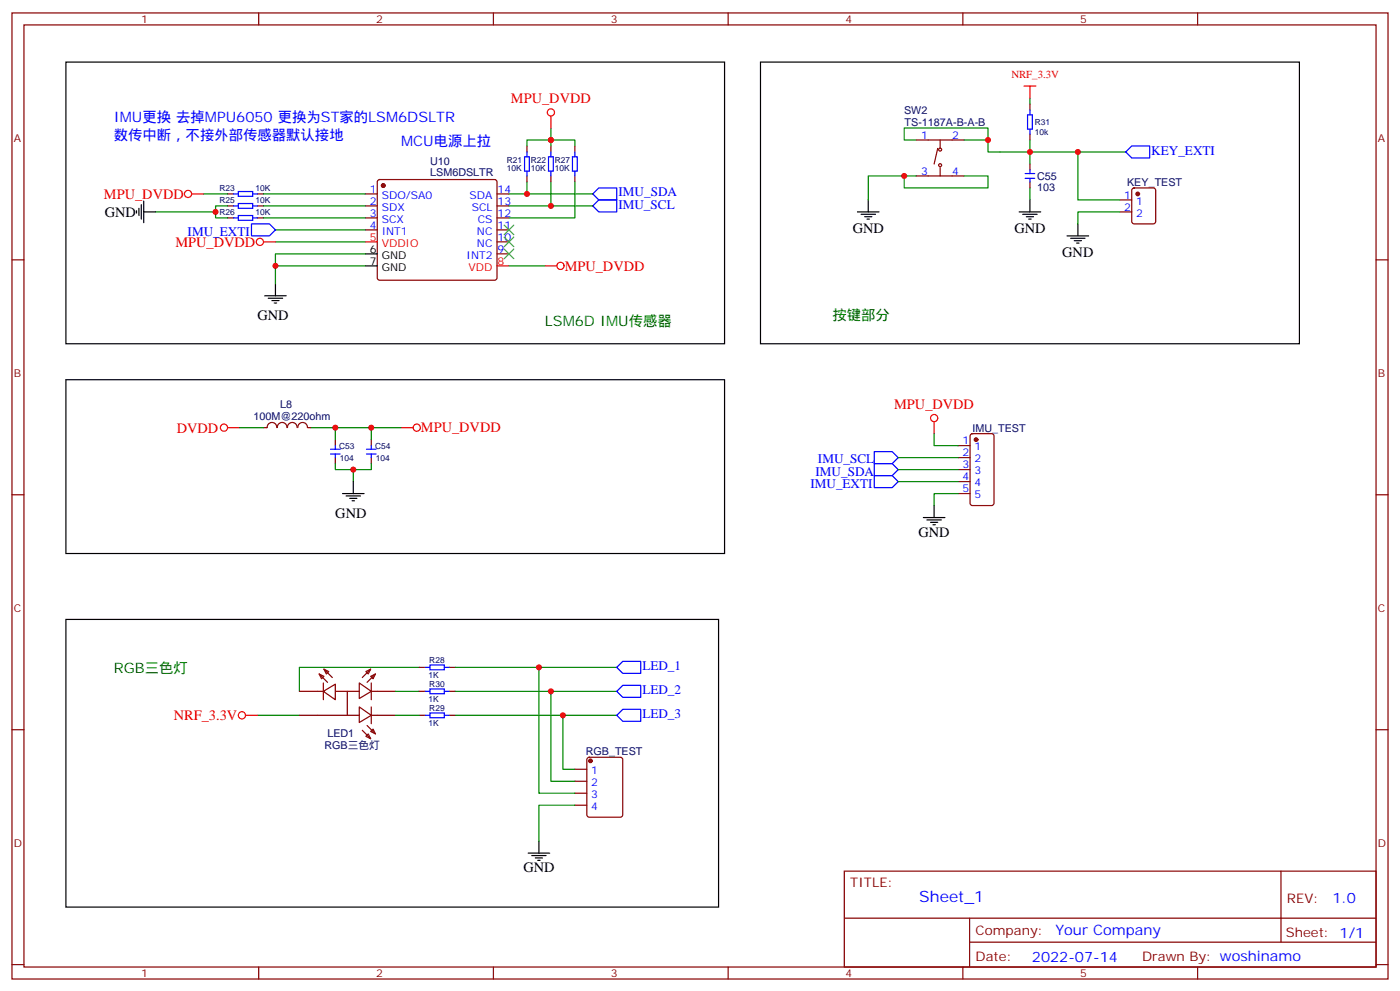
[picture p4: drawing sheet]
<svg xmlns="http://www.w3.org/2000/svg" width="412mm" height="292mm" viewBox="0 0 412 292" stroke-linecap="round" stroke-linejoin="round" font-family="sans-serif">
<g fill="none" stroke="#870000" stroke-width=".35">
<path d="M3.5 3.8h405.4v284.3h-405.4zM7.1 7.3h398.2v277.3h-398.2zM76.2 3.8v3.5M145.3 3.8v3.5M214.5 3.8v3.5M283.6 3.8v3.5M352.8 3.8v3.5M303.4 30.6v1.8M303.4 39.4v1.8M67 57.1h1.8M75.8 57.1h1.8M107.6 57.1h3.5"/>
<path d="M111.4 53.1l.4-.3h33.9l.5 .3 .2 .5v28.2l-.2 .5-.5 .2h-33.9l-.5-.3-.2-.4v-28.2zM146.4 57.1h3.5M155.2 43v1.7M155.2 51.8v1.8M162.3 43v1.7M162.3 51.8v1.8M169.3 43v1.7M169.3 51.8v1.8M269.9 51.8h14.1M269.9 41.2h14.1M276.2 43.7l-1 4.6M276.9 41.2v2.5"/>
<path d="M276.9 49.3v2.5M303.4 48.3v1.7M303.4 53.6v1.7M329.8 58.8h3.6M333.6 55.5l.5-.2h5.6l.7 .4v9.5l-.4 .6-5.9 .1-.7-.5v-9.4zM3.5 76.5h3.6M67 60.6h1.8M67 64.1h1.8M75.8 60.6h1.8M75.8 64.1h1.8M107.6 60.6h3.5M107.6 64.1h3.5"/>
<path d="M107.6 67.7h3.5M146.4 60.6h3.5M146.4 64.1h3.5M146.4 67.7h3.5M146.4 74.7h3.5M146.4 71.2h3.5M329.8 62.4h3.6M405.3 76.5h3.6M77.6 125.9h1.1M78.7 125.8a1.41 1.41 0 0 1 1.4-1.5 1.41 1.41 0 0 1 1.4 1.5M81.7 125.8a1.41 1.41 0 0 1 1.4-1.5 1.41 1.41 0 0 1 1.4 1.5M84.7 125.8a1.41 1.41 0 0 1 1.4-1.5 1.41 1.41 0 0 1 1.4 1.5"/>
<path d="M87.7 125.8a1.41 1.41 0 0 1 1.4-1.5 1.41 1.41 0 0 1 1.4 1.5M90.7 125.9h1M98.8 129.4v1.8M98.8 134.7v1.8M109.4 129.4v1.8M109.4 134.7v1.8M282.2 131.2h3.6M282.2 134.7h3.6M282.2 138.2h3.6M286 127.8l.5-.2h5.6l.7 .5v20l-.5 .6-5.8 .1-.7-.5v-20zM3.5 145.6h3.6M282.2 141.7h3.6"/>
<path d="M282.2 145.3h3.6M405.3 145.6h3.6M94 198.4l1.4 .7-.7 .7zM94 198.4l2.5 2.4M95.4 197l1.4 .7-.7 .7zM95.4 197l2.5 2.4M107.8 197.7l1.4-.7-.7 1.4zM109.2 199.1l1.4-.7-.7 1.4zM109.2 197l-2.5 2.4M110.6 198.4l-2.5 2.4M123.5 196.4h1.7M132.3 196.4h1.8"/>
<path d="M3.5 214.8h3.6M88.2 210.5h17.6M88.2 203.5h7M95.2 203.5l3.6-2.1v4.6zM95.2 201v5M98.8 203.5h7M102.3 203.5v7M105.8 208.1l3.6 2.4-3.6 2.2zM105.8 201l3.6 2.5-3.6 2.1zM106.7 214.9l2.5 2.5M107.8 216.7l.7-.7 .7 1.4zM108.1 213.5l2.5 2.5"/>
<path d="M109.2 215.3l.7-.7 .7 1.4zM109.4 201v5M109.4 208.1v4.9M109.4 210.5h7M109.4 203.5h7M123.5 210.5h1.7M123.5 203.5h1.7M132.3 210.5h1.8M132.3 203.5h1.8M405.3 214.8h3.6M169.3 226.4h3.6M169.3 229.9h3.6"/>
<path d="M169.3 233.5h3.6M169.3 237h3.6M173.1 223.1l.5-.2h9.1l.7 .4v16.5l-.4 .7h-9.4l-.7-.4v-16.5zM248.7 256.4h156.6v28.2h-156.6zM377.3 256.4v20.9M248.7 270.2h156.5M285.6 277.3h119.6M285.6 270.2v14.2M3.5 283.9h3.6M76.2 284.6v3.5M145.3 284.6v3.5M214.5 284.6v3.5"/>
<path d="M283.6 284.6v3.5M352.8 284.6v3.5M405.3 283.9h3.6"/>
<circle cx="276.9" cy="48.6" r=".44"/>
<circle cx="276.9" cy="44" r=".44"/>
</g>
<g fill="none" stroke="#00f" stroke-width=".35">
<path d="M302.7 33.8h1.4v4.2h-1.4zM303.4 32.4v1.4M303.4 38v1.4M68.8 57.1h1.4M70.2 56.4h4.2v1.4h-4.2zM70.2 59.9h4.2v1.4h-4.2zM74.4 57.1h1.4M154.5 46.1h1.4v4.3h-1.4zM155.2 44.7v1.4M155.2 50.4v1.4M161.6 46.1h1.4v4.3h-1.4zM162.3 44.7v1.4"/>
<path d="M162.3 50.4v1.4M168.6 46.1h1.4v4.3h-1.4zM169.3 44.7v1.4M169.3 50.4v1.4M174.6 57.1l1.8-1.8h5.3v3.5h-5.3zM302 52.5h2.8M302 51.1h2.8M303.4 50v1.1M303.4 52.5v1.1M333.4 43h5.3v3.5h-5.3l-1.8-1.8zM68.8 60.6h1.4M68.8 64.1h1.4"/>
<path d="M70.2 63.4h4.2v1.4h-4.2zM74.1 65.9h5.3l1.7 1.8-1.7 1.7h-5.3zM74.4 60.6h1.4M74.4 64.1h1.4M174.6 60.6l1.8-1.8h5.3v3.6h-5.3zM97.4 132.2h2.8M97.4 133.6h2.8M98.8 131.2v1M98.8 133.6v1.1M107.9 132.2h2.9M107.9 133.6h2.9M109.4 131.2v1"/>
<path d="M109.4 133.6v1.1M257.5 132.9h5.3l1.8 1.8-1.8 1.8h-5.3zM257.5 136.5h5.3l1.8 1.7-1.8 1.8h-5.3zM257.5 140h5.3l1.8 1.7-1.8 1.8h-5.3zM125.2 196.4h1.4M126.6 195.7h4.3v1.4h-4.3zM130.9 196.4h1.4M181.7 196.4l1.7-1.7h5.3v3.5h-5.3zM125.2 210.5h1.4M125.2 203.5h1.4M126.6 209.8h4.3v1.4h-4.3zM126.6 202.8h4.3v1.4h-4.3z"/>
<path d="M130.9 210.5h1.4M130.9 203.5h1.4M181.7 203.5l1.7-1.8h5.3v3.5h-5.3zM181.7 210.5l1.7-1.7h5.3v3.5h-5.3z"/>
</g>
<g fill="none" stroke="#008700" stroke-width=".35">
<path d="M162.3 37.7v3.5h7v1.8M303.4 28.9v1.7M60 57.1h7M77.6 57.1h30M149.9 57.1h24.7M155.2 43v-1.8h7.1v1.8M155.2 53.6v3.5M162.3 53.6v7M169.3 53.6v10.5h-19.4M266.3 51.8h-10.5v7M269.9 41.2h-3.6v-3.5h24.7v3.5M269.9 51.8h-3.6v3.5h24.7v-3.5h-7"/>
<path d="M284 41.2h7v3.5h12.4v-3.5M303.4 55.3v3.5M317.5 44.7v14.1h12.3M331.6 44.7h-28.2v3.6M45.9 62.4h17.6M67 60.6h-3.5v3.5h3.5M77.6 60.6h30M77.6 64.1h30M81.1 78.2h26.5M81.1 67.7h26.5M81.1 71.2h26.5M107.6 74.7h-26.5v8.8"/>
<path d="M149.9 60.6h24.7M149.9 78.2h10.6M329.8 62.4h-12.3v3.5M70.6 125.9h7M91.7 125.9h7.1v3.5M98.8 136.5v1.7h10.6v-1.7M98.8 125.9h10.6v3.5M104.1 138.2v3.5M109.4 125.9h8.8M264.6 134.7h17.6M264.6 138.2h17.6M275.2 127.6v3.6h7"/>
<path d="M264.6 141.7h17.6M282.2 145.3h-7v3.5M123.5 196.4h-35.3v7.1M134.1 196.4h47.6M158.7 196.4v37.1h10.6M75.8 210.5h12.4M116.4 210.5h7.1M116.4 203.5h7.1M134.1 210.5h47.6M134.1 203.5h47.6M162.3 203.5v26.4h7M165.8 210.5v15.9h3.5"/>
<path d="M169.3 237h-10.6v10.6"/>
</g>
<g fill="none" stroke="#000" stroke-width=".35">
<path d="M19.4 18.3h194v82.9h-194zM224 18.3h158.8v82.9h-158.8zM42.3 59.2v6.3M255.8 58.8v3.6M303.4 58.8v3.6M40.2 62v.7M40.9 61.3v2.1M41.6 60.3v4.2M42.3 62.4h3.6M107.6 74.7h3.5M107.6 78.2h3.5M252.6 62.4h6.3"/>
<path d="M253.6 63.1h4.3M254.7 63.8h2.1M255.4 64.5h.7M300.2 62.4h6.4M301.3 63.1h4.2M302.3 63.8h2.1M303 64.5h.7M314.3 69.4h6.4M315.4 70.1h4.2M316.4 70.8h2.2M317.1 71.5h.8M317.5 65.9v3.5"/>
<path d="M78 87.1h6.3M79 87.8h4.3M80.1 88.5h2.1M80.8 89.2h.7M81.1 83.5v3.6M19.4 111.8h194v51.1h-194zM100.9 145.3h6.3M102 146h4.2M103 146.7h2.1M103.7 147.4h.7M104.1 141.7v3.6M272 152.3h6.3"/>
<path d="M273 153h4.3M274.1 153.7h2.1M274.8 154.4h.7M275.2 148.8v3.5M19.4 182.3h192.3v84.7h-192.3zM155.6 251.1h6.3M156.6 251.8h4.3M157.7 252.5h2.1M158.4 253.2h.7M158.7 247.6v3.5"/>
</g>
<g fill="#870000" stroke="#870000" stroke-width=".35">
<circle cx="112.9" cy="54.6" r=".53"/>
<circle cx="287.5" cy="129.4" r=".53"/>
<circle cx="335.1" cy="57.1" r=".53"/>
<circle cx="173.9" cy="223.9" r=".53"/>
</g>
<g fill="none" stroke="#f00" stroke-width=".35">
<path d="M162.3 34.1v3.6M301.6 25.3h3.6M303.4 25.3v3.6M56.4 57.1h3.6M77.6 71.2h3.5M107.6 71.2h3.5M146.4 78.2h3.5M160.5 78.2h3.5M67 125.9h3.6M118.2 125.9h3.5M275.2 124.1v3.5M72.3 210.5h3.5"/>
<circle cx="162.3" cy="33.1" r="1.06"/>
<circle cx="55.4" cy="57.1" r="1.06"/>
<circle cx="76.6" cy="71.2" r="1.06"/>
<circle cx="165.1" cy="78.2" r="1.06"/>
<circle cx="66" cy="125.9" r="1.06"/>
<circle cx="122.8" cy="125.9" r="1.06"/>
<circle cx="275.2" cy="123" r="1.06"/>
<circle cx="71.3" cy="210.5" r="1.06"/>
</g>
<path d="M148.5 66.3l2.8 2.8M148.5 69.8l2.8 2.8M148.5 73.3l2.8 2.8M151.3 66.3l-2.8 2.8M151.3 69.8l-2.8 2.8M151.3 73.3l-2.8 2.8" fill="none" stroke="#3c3" stroke-width=".35"/>
<g fill="#c00">
<circle cx="104.1" cy="138.2" r=".88"/>
<circle cx="81.1" cy="78.2" r=".88"/>
<circle cx="162.3" cy="41.2" r=".88"/>
<circle cx="63.5" cy="62.4" r=".88"/>
<circle cx="98.8" cy="125.9" r=".88"/>
<circle cx="109.4" cy="125.9" r=".88"/>
<circle cx="162.3" cy="60.6" r=".88"/>
<circle cx="155.2" cy="57.1" r=".88"/>
<circle cx="303.4" cy="44.7" r=".88"/>
<circle cx="317.5" cy="44.7" r=".88"/>
<circle cx="165.8" cy="210.5" r=".88"/>
<circle cx="162.3" cy="203.5" r=".88"/>
<circle cx="158.8" cy="196.4" r=".88"/>
<circle cx="291" cy="41.2" r=".88"/>
<circle cx="266.3" cy="51.8" r=".88"/>
</g>
<text font-size="4.6" fill="#00f" x="270.8" y="265.4">Sheet_1</text>
<g font-size="4.2" fill="#00f">
<text x="33.5" y="35.9">IMU更换 去掉MPU6050 更换为ST家的LSM6DSLTR</text>
<text x="33.5" y="41.2">数传中断，不接外部传感器默认接地</text>
<text x="118.2" y="43">MCU电源上拉</text>
<text x="392.5" y="265.7">1.0</text>
<text x="310.9" y="275.2">Your Company</text>
<text x="304" y="283">2022-07-14</text>
</g>
<g font-size="4.2" fill="#f00">
<text x="150.5" y="30.3">MPU_DVDD</text>
<text x="30.6" y="58.5">MPU_DVDD</text>
<text x="51.7" y="72.6">MPU_DVDD</text>
<text x="166.3" y="79.7">MPU_DVDD</text>
<text x="263.4" y="120.3">MPU_DVDD</text>
<text x="52.1" y="127.3">DVDD</text>
<text x="124" y="127.3">MPU_DVDD</text>
<text x="51.2" y="211.9">NRF_3.3V</text>
</g>
<g font-size="4.2">
<text x="30.9" y="63.8">GND</text>
<text x="251.2" y="68.5">GND</text>
<text x="298.8" y="68.5">GND</text>
<text x="312.9" y="75.5">GND</text>
<text x="75.8" y="94.1">GND</text>
<text x="98.8" y="152.3">GND</text>
<text x="270.6" y="158">GND</text>
<text x="154.2" y="256.8">GND</text>
</g>
<g font-size="4.2" fill="#060">
<text x="160.5" y="95.9">LSM6D IMU传感器</text>
<text x="245.2" y="94.1">按键部分</text>
<text x="33.5" y="198.2">RGB三色灯</text>
</g>
<g font-size="3.9" fill="#00f">
<text x="339.1" y="45.6">KEY_EXTI</text>
<text x="182.2" y="57.8">IMU_SDA</text>
<text x="182.2" y="61.5">IMU_SCL</text>
<text x="55.3" y="69.4">IMU_EXTI</text>
<text x="241" y="136.4">IMU_SCL</text>
<text x="238.7" y="143.5">IMU_EXTI</text>
<text x="240.2" y="140">IMU_SDA</text>
<text x="189.2" y="197.2">LED_1</text>
<text x="189.2" y="204.2">LED_2</text>
<text x="189.2" y="211.3">LED_3</text>
</g>
<g font-size="3.9" fill="#800">
<text x="250.5" y="261">TITLE:</text>
<text x="379.1" y="265.7">REV:</text>
<text x="287.4" y="275.2">Company:</text>
<text x="378.7" y="275.8">Sheet: 1/1</text>
<text x="287.4" y="282.9">Date:</text>
<text x="336.4" y="282.9">Drawn By: woshinamo</text>
</g>
<g font-size="3.2" fill="#800">
<text x="41.6" y="6.8">1</text>
<text x="110.8" y="6.8">2</text>
<text x="179.9" y="6.8">3</text>
<text x="249.1" y="6.8">4</text>
<text x="318.2" y="6.8">5</text>
<text x="4.1" y="41.9">A</text>
<text x="405.9" y="41.9">A</text>
<text x="4.1" y="111.1">B</text>
<text x="405.9" y="111.1">B</text>
<text x="4.1" y="180.2">C</text>
<text x="405.9" y="180.2">C</text>
<text x="4.1" y="249.3">D</text>
<text x="405.9" y="249.3">D</text>
<text x="41.6" y="287.6">1</text>
<text x="110.8" y="287.6">2</text>
<text x="179.9" y="287.6">3</text>
<text x="249.1" y="287.6">4</text>
<text x="318.2" y="287.6">5</text>
</g>
<g font-size="3.2" fill="#f00">
<text x="297.9" y="22.9">NRF_3.3V</text>
<text x="108.9" y="70.8">5</text>
<text x="112.4" y="72.6">VDDIO</text>
<text x="146.6" y="77.9">8</text>
<text x="138" y="79.7">VDD</text>
</g>
<g font-size="3.2" fill="#000080">
<text x="266.3" y="33.5">SW2</text>
<text x="266.5" y="37.1">TS-1187A-B-A-B</text>
<text x="126.7" y="51.8">LSM6DSLTR</text>
<text x="126.7" y="48.6">U10</text>
<text x="305.5" y="53">C55</text>
<text x="305.5" y="56.1">103</text>
<text x="332" y="54.7">KEY_TEST</text>
<text x="74.7" y="123.5">100M@220ohm</text>
<text x="82.6" y="120.1">L8</text>
<text x="286.4" y="127">IMU_TEST</text>
<text x="95.6" y="220.5">RGB三色灯</text>
<text x="96.4" y="217">LED1</text>
<text x="172.5" y="222.3">RGB_TEST</text>
</g>
<g font-size="3.2" fill="#00f">
<text x="271.4" y="40.9">1</text>
<text x="280.5" y="40.9">2</text>
<text x="271.4" y="51.4">3</text>
<text x="280.5" y="51.4">4</text>
<text x="108.9" y="56.7">1</text>
<text x="112.4" y="58.5">SDO/SA0</text>
<text x="138.3" y="58.5">SDA</text>
<text x="146.6" y="56.7">14</text>
<text x="331.2" y="58.5">1</text>
<text x="108.9" y="60.3">2</text>
<text x="108.9" y="63.8">3</text>
<text x="112.4" y="62">SDX</text>
<text x="112.4" y="65.5">SCX</text>
<text x="138.9" y="62">SCL</text>
<text x="140.7" y="65.5">CS</text>
<text x="146.6" y="63.8">12</text>
<text x="146.6" y="60.3">13</text>
<text x="331.2" y="62">2</text>
<text x="334.7" y="60.3">1</text>
<text x="334.7" y="63.8">2</text>
<text x="108.9" y="67.3">4</text>
<text x="112.4" y="69.1">INT1</text>
<text x="140.5" y="69.1">NC</text>
<text x="146.6" y="70.8">10</text>
<text x="146.6" y="67.3">11</text>
<text x="137.4" y="76.1">INT2</text>
<text x="140.5" y="72.6">NC</text>
<text x="146.6" y="74.4">9</text>
<text x="283.6" y="130.8">1</text>
<text x="283.6" y="134.3">2</text>
<text x="283.6" y="137.9">3</text>
<text x="287.1" y="132.6">1</text>
<text x="287.1" y="136.1">2</text>
<text x="283.6" y="141.4">4</text>
<text x="287.1" y="139.6">3</text>
<text x="287.1" y="143.2">4</text>
<text x="283.6" y="144.9">5</text>
<text x="287.1" y="146.7">5</text>
<text x="174.2" y="227.8">1</text>
<text x="174.2" y="231.4">2</text>
<text x="174.2" y="234.9">3</text>
<text x="174.2" y="238.4">4</text>
</g>
<g font-size="3.2">
<text x="108.9" y="74.4">6</text>
<text x="108.9" y="77.9">7</text>
<text x="112.4" y="76.1">GND</text>
<text x="112.4" y="79.7">GND</text>
</g>
<g font-size="2.5" fill="#000080">
<text x="304.8" y="39.8">10k</text>
<text x="304.8" y="36.8">R31</text>
<text x="149.3" y="50.4">10K</text>
<text x="149.3" y="48.1">R21</text>
<text x="156.4" y="50.4">10K</text>
<text x="156.4" y="48.1">R22</text>
<text x="163.4" y="50.4">10K</text>
<text x="163.4" y="48.1">R27</text>
<text x="64.7" y="56.2">R23</text>
<text x="64.7" y="59.8">R25</text>
<text x="75.3" y="56.2">10K</text>
<text x="75.3" y="59.7">10K</text>
<text x="64.7" y="63.3">R26</text>
<text x="75.3" y="63.3">10K</text>
<text x="99.9" y="132.1">C53</text>
<text x="100.1" y="135.6">104</text>
<text x="110.5" y="132.1">C54</text>
<text x="110.7" y="135.6">104</text>
<text x="126.5" y="195.2">R28</text>
<text x="126.2" y="199.6">1K</text>
<text x="126.5" y="202.3">R30</text>
<text x="126.2" y="206.6">1K</text>
<text x="126.5" y="209.3">R29</text>
<text x="126.2" y="213.7">1K</text>
</g>
</svg>
